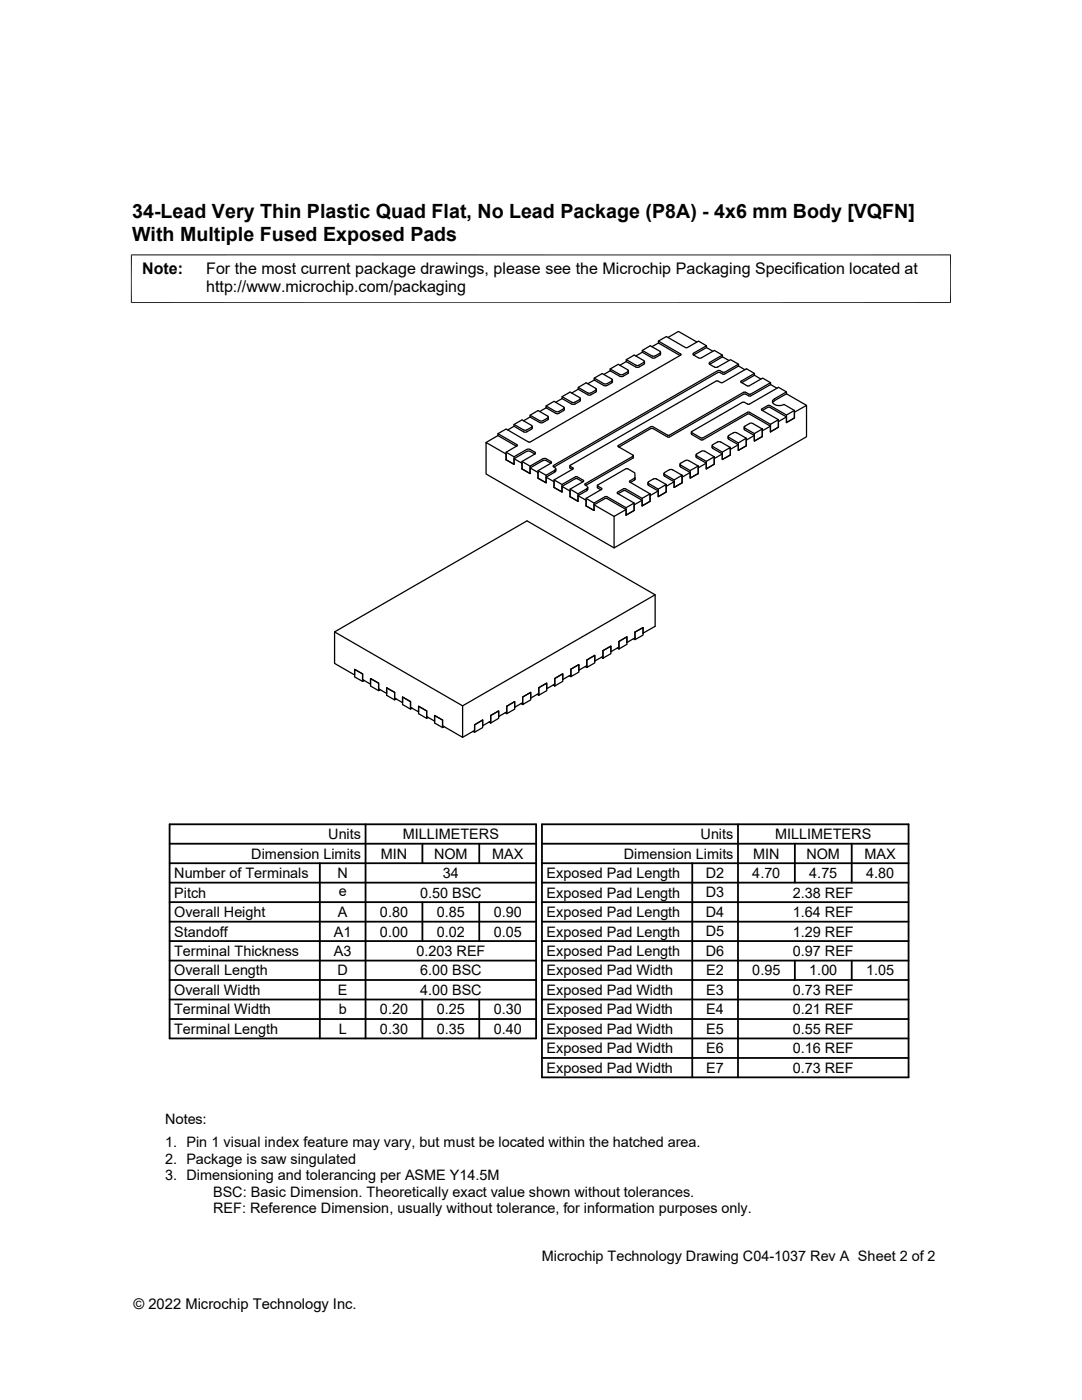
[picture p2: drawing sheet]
<svg xmlns="http://www.w3.org/2000/svg" width="216mm" height="279mm" viewBox="0 0 216 279" stroke-linecap="round" stroke-linejoin="round" font-family="sans-serif">
<g fill="none" stroke="#000" stroke-width=".25">
<path d="M112.2 79.2l2.1 1.1h.4l1.1-.8-2.1-1.2-1.5 .9v.3M112.2 79.5l1.9 1.1M112.2 79.5l-1.3 .8M115.4 77.7l2.1 1.2 1.4-.6M115.4 77.3l2.1 1.2 .4-.1 1.1-.7-2-1.3-1.6 .9v.4M115.4 77.7l-1.3 .7M115.8 79.5l-.1 .6M118.6 75.8l2.1 1.2 1.4-.6 .1-.6M118.6 75.5l2.1 1.1 1.4-.6 .1-.2-.1-.1M118.6 75.8l-1.3 .8M119 77.7l-.1 .5M121.8 73.6l2.1 1.2 .4-.1 1.1-.7-2-1.3-1.6 .9v.4"/>
<path d="M121.8 74l-1.3 .7M122.1 75.6l-1.9-1.1-1.6 1v.3M125 71.8l2.1 1.2 .4-.1 1.1-.7-2-1.3-1.6 .9v.4M125 72.2l1.9 1.1M125 72.2l-1.3 .7M125.4 74l-.1 .5-1.2 .7-.4-.1-1.9-1.1M126.9 73.2h.6M128.2 69.9l2.1 1.2 1.4-.6 .1-.2-.1-.2M128.2 70.3l-1.3 .7M128.5 72.7l-1 .6M128.6 72.2l-.1 .5M131.4 68.5l4.3 2.5"/>
<path d="M131.4 68.5v-.4l1.6-.9 3.8 2.2h.3M131.4 68.5l-1.3 .7M131.4 68.1l4.4 2.6M131.7 70.1l-1.9-1.1-1.6 .9v.4M131.8 70.3l-.1 .5-1.2 .7-.4-.1-1.9-1.1M133.3 67.4l2.1-1.3 3.7 2.2M135.8 70.7v.2M135.8 70.9l-30 17.3h-.3l-4.5-2.6-1.6 1v.3M138.4 70.8l.9 .6 .5 .1 2.7-1.6 1.6 1M141 69.4v-.4l-2.7 1.5 .1 .3M141 69l-1.6-.9-2.2 1.3M141 69.4l-2.6 1.4"/>
<path d="M141 69.4l1.2 .7M141.6 72.7l-.1-.3 2.6-1.5v.3l-2.5 1.5 1 .6M142.6 73.2h.6M144.1 71.2l1.4 .7M147.4 72.7l-1.6-.9-2.6 1.5M147.4 73v-.3l-2.9 1.6-1.2-.3-32.9 18.9M147.4 73l-2.9 1.7-1.2-.4-32.7 18.9M147.4 73l1.2 .8M147.9 76.3l1.2 .7h.4M147.9 76.1v.2M148.4 78.3l-14.8 8.5M148.4 78.3h.4"/>
<path d="M148.8 78.7h-.4l-14.8 8.5M148.8 78.7l.6 .3M148.8 78.3l.6 .4M149.4 79h.4M149.4 78.7h.4M150.5 74.9v-.4l-1.6-.9-4.7 2.7-1.3-.2-29.1 16.8M150.5 74.9l-2.5 1.5M150.5 74.5l-2.6 1.6M150.5 74.9l1.3 .7M153.8 76.8v-.4l-4 2.3M153.8 76.4l-1.6-.9-2.7 1.5M153.8 76.8l-4 2.2"/>
<path d="M153.8 76.8l1.2 .7M154.5 80l-.3 .3M154.5 79.6a.61 .61 0 0 0-.4 .7 .61 .61 0 0 0 .6 .5l.9 .1 .8-.2M156.9 78.6v-.4l-1.6-.9-5.8 3.3M156.9 78.6l-2.4 1.4M156.9 78.2l-2.4 1.4M156.9 78.6l4 2.3M99.4 86.6l3.8 2.2M99.4 86.9l3.6 2.1M99.4 86.9l-2.4 1.4M101 91.8v-1.2l-4-2.3v6.3l25.5 14.7M101 90.3l1.6 .9"/>
<path d="M102.6 84.7l2.1 1.2 .4-.1 1.1-.7-2-1.3-1.6 .9v.4M102.6 85.1l1.9 1.1M102.6 85.1l-1.3 .7M102.6 91.5l1.6 1v1.1M103.1 88.8l.1 .1-2.2 1.4v1.5M104.2 92.1l1.6 .9M104.5 86.2h.6M105.1 90.1l-2.5 1.4v1.2l-1.6-.9M105.1 89.7l-2.5 1.5v1.5l-1.6-.9M105.1 90.1h.7M105.1 89.7l.5-.1 1.1 .6 .1 .2-.1 .2M105.8 90.1l.9 .5"/>
<path d="M105.8 83.2l2.1 1.2 1.4-.6 .1-.6M105.8 82.9l2.1 1.1h.4l1.1-.8-2-1.3-1.6 1v.3M105.8 93.4l1.6 .9v1.1M105.8 83.2l-1.3 .8M106.1 85.6l-1 .6M106.2 85.1l-.1 .5M106.7 90.6l-2.5 1.5v1.5M107.4 93.9l1.6 .9M108.3 91.5l-2.5 1.5v1.5l-1.6-.9M108.3 91.9l-2.5 1.5v1.1l-1.6-.9M108.3 91.9h.7M108.3 91.6h.7"/>
<path d="M109 81l2.1 1.2 .4-.1 1.1-.7-2-1.3-1.6 .9v.4M109 91.5l.9 .6M109 91.9l.9 .6M109 95.2l1.6 .9v1.2M109 81.4l-1.3 .7M109.9 92.1l.1 .2-.1 .2M109.9 92.5l-2.5 1.4v1.5M110.4 92.9v.2l.5 .5M110.6 95.8l1.5 .9M110.7 94.2v-.3l-1.7 .9v1.6l-1.6-1M110.7 93.9l.2-.3v.4l-.2 .2-1.7 1v1.2l-1.6-1M112.1 97.1l1.6 .9v1.1"/>
<path d="M112.6 81.4l-.1 .5-1.2 .7-.4-.1-1.9-1.1M113.7 93v.3M113.7 93.3l.1 .2M113.7 97.6l1.6 1M113.8 93.1l.5 .3M113.8 93.5l.4 .2M113.8 92.9v.2M114.1 80.6h.6M114.3 93.4v.2M114.3 93.6l-3.7 2.2v1.5M114.8 95.5l-2.7 1.6v1.1l-1.5-.9M114.8 95.2l-2.7 1.5v1.5l-1.5-.9"/>
<path d="M114.8 95.5h.4l1.1 .7M114.8 95.2h.4l1.2 .7M115.3 98.9l1.6 .9v1.2M115.7 80.1l-1 .5M116.4 95.9v.2M116.4 96.1l-2.7 1.5v1.5M116.9 99.5l1.6 .9M117.1 97.9v-.4l-1.8 1.1v1.5l-1.6-1M117.1 97.5l.2-.2v.3l-.2 .3-1.8 1v1.2l-1.6-1M119.2 96.9v.4M119.2 97.3l.7 .4M120.7 99.5l-2.2 1.3v1.1l-1.6-.9"/>
<path d="M120.7 99.1l-2.2 1.3v1.5l-1.6-.9M120.8 99.5h.3M120.8 99.1h.3M121.1 99.5l3.8 2.2v1.1M121.1 99.1l3.8 2.2v1.5M123.2 98.3v.2l3.3 1.9v1.5l-1.6 .9M124.4 97.9l-1.1 .6M124.4 97.5l-1.2 .7M124.4 97.9h.4M124.4 97.6h.4M124.8 97.9l3.3 1.9v1.2l1.6-.9v-1.2l1.6-.9M124.8 97.5l3.3 2"/>
<path d="M124.9 93.6l-5.7 3.2 .9 .8-3.2 1.9v1.5M124.9 93.6h.4l1.3 .7 .1 1M125.7 96.2l4 2.4v1.5l-1.6 .9v-1.5l1.6-.9M125.7 96v.2M126.3 90.8v.2M126.3 91.1l-9.6 5.5 .6 .7M126.3 91.4l-9.4 5.5M126.4 91.3l-.1 .1M126.4 90.9v.4M126.6 95.8v-.4l-.9 .6M126.6 95.4l.1-.1-.1 .5-.8 .5M128.1 99.8l-1.6 1v1.1l-1.6 .9"/>
<path d="M129.4 96.2l-.1 .3 2 1.1M129.9 85.5l-6.4 3.7M129.9 85.5h.3M130.3 85.5l2.9 1.7M130.4 95.6h.6M130.4 95.6l-1 .5M131 95.6l1.9 1.1v1.5l-1.6 .9v-1.5l1.6-.9M132.5 94.5v.3M132.6 94.3l-.1 .3 2 1.2M133.2 86.8l-3-1.6-.2-.1-6.7 3.9 .1 .1 2.9 1.7M133.2 87.2h.4M133.2 86.8h.4"/>
<path d="M133.6 93.7l-1 .6M133.6 93.8h.6M134.2 93.7l1.9 1.1v1.6l-1.6 .9v-1.5l1.6-1M134.5 96.1l-1.6 1v1.1l-1.6 .9v-1.1l-1.9-1.2-.1-.5M135.8 92.8l1.9 1.1M136.8 91.9h.6M136.8 91.9l-1.1 .6 .1 .3M137.4 91.9l1.9 1.1v1.5l-1.6 .9v-1.5l1.6-.9M137.7 94.3l-1.6 .9v1.2l-1.6 .9v-1.2l-2-1.3M137.9 86.2v.4M138 86.6l1.9 1.2h.3M139 91l-.1-.2 .1-.2 1.4-.6 2.1 1.2v1.4l-1.6 1v-1.5l1.6-.9"/>
<path d="M139 91l1.9 1.1M140.9 92.4l-1.6 1v1.1l-1.6 .9v-1.1l-1.9-1.1-.1-.6M142.2 88.8v.3l1.9 1.1M143.2 88.2l-1 .6M143.2 88.2h.6M143.8 88.2l1.9 1.1v1.5l-1.6 .9v-1.5l1.6-.9M144.1 90.6l-1.6 .9v1.1l-1.6 1v-1.2l-1.9-1.1-.1-.5M145.4 86.9v.3l1.9 1.2M146.3 86.4l-.9 .5M146.3 86.4h.7M147 86.4l1.9 1.1v1.5l-1.6 .9v-1.5l1.6-.9M147.3 88.8l-1.6 .9v1.1l-1.6 .9v-1.1l-1.9-1.1-.1-.6"/>
<path d="M148.6 85.4l1.9 1.1M148.6 85.4l-.1-.3 1.1-.6 .4-.1 2.1 1.2v1.5l-1.6 .9v-1.5l1.6-.9M149.2 80.6l-.7-.3h-.3l-10.2 5.9v.1l1.9 1.1h.3M149.2 82.6l-8.9 5.2M149.2 82.3l-8.9 5.1M149.2 82.6h.3M149.2 82.3h.3M149.2 80.6h.3M149.5 82.6l4.2 2.4v1.2M149.5 82.3l4.2 2.4v1.5M150.5 86.9l-1.6 .9v1.2l-1.6 .9v-1.1l-1.9-1.1-.1-.6M152 81.6l1.2-.7h.4l3.3 1.9v1.5"/>
<path d="M152 81.6v.3l3.3 1.9v1.5l-1.6 .9M152.1 81.9l1.1-.6h.4l3.3 1.9v1.1M153.7 85l-1.6 1v1.1l-1.6 .9v-1.1l-1.9-1.1-.1-.6M155.3 83.8l-1.6 .9M156.5 80.7l2 1.2v1.5l-1.6 .9M156.9 84.3l1.6-.9v-1.1l2.4-1.4v6.3l-38.4 22.1v-6.2l2.4-1.4M156.9 83.2l-1.6 .9v1.2l-1.6 .9M158.5 81.9l-1.6 .9M118.5 100.8l4 2.3M126.5 100.4l-1.6 .9M130.7 118.7v6.3l-2.4 1.4v-1.2l-1.6 1M66.8 126.1l25.5 14.8v6.3l-4-2.4v-1.1"/>
<path d="M72.3 134.5l-1.5-.9v1.1l-4-2.3v-6.3l38.4-22.2 25.5 14.8-38.4 22.2M72.3 134.5v1.1l1.6 .9v-1.1l1.6 .9M72.3 134.5v1.5l.4-.2M72.3 134.5l-1.5-.9v1.5l1.5 .9M75.5 136.3v1.2l1.7 .9v-1.1l1.5 .9M75.5 136.3l-1.6-.9v1.5l1.6 .9M75.5 136.3v1.5l.4-.2M78.7 138.2v1.1l1.6 .9v-1.1l1.6 .9M78.7 138.2v1.5l.4-.2M78.7 138.2l-1.5-.9v1.5l1.5 .9M107.2 138.6l.3 .1v-1.5l1.6-.9v1.5l-1.6 .9M110.4 136.7l.3 .2v-1.5l1.6-.9v1.5l-1.6 .9"/>
<path d="M113.6 134.9l.3 .1v-1.5l1.6-.9v1.5l-1.6 .9M116.8 133l.3 .2v-1.5l1.6-.9v1.5l-1.6 .9M120 131.2l.3 .2v-1.5l1.6-1v1.6l-1.6 .9M123.2 129.3l.3 .2v-1.5l1.6-.9v1.5l-1.6 .9M126.4 127.5l.3 .2v-1.5l1.6-1v1.5l-1.6 1M126.7 126.2v1.1l-1.6 .9v-1.1l-1.6 .9v1.1l-1.6 1v-1.2l-1.6 1v1.1l-1.6 .9v-1.1l-1.6 .9v1.1l-1.6 1v-1.2l-1.6 .9v1.2l-1.6 .9v-1.1l-1.6 .9v1.1l-1.6 1v-1.2l-1.6 .9v1.2l-1.6 .9v-1.1l-1.6 .9v1.1l-1.6 1v-1.2l-1.6 .9v1.2l-1.6 .9v-1.1l-1.6 .9v1.1l-1.6 .9v-1.1M126.7 126.2h.1M81.9 140v1.2l1.6 .9v-1.2l1.6 1M81.9 140l-1.6-.9v1.5l1.6 .9M81.9 140v1.5l.4-.2M85.1 141.9v1.1l1.6 .9v-1.1l1.6 .9M85.1 141.9v1.5l.3-.2"/>
<path d="M85.1 141.9l-1.6-1v1.5l1.6 1M88.3 143.7v1.5l.3-.2M88.3 143.7l-1.6-.9v1.5l1.6 .9M96.3 143.7l-1.6 1v1.1l-2.4 1.4M96.3 143.7v1.5l-1.6 .9M96.3 143.7l-1.6 1v1.4l-.3-.1M97.6 144.1l.3 .2v-1.5l1.6-.9v1.5l-1.6 .9M100.8 142.3l.3 .1v-1.5l1.6-.9v1.5l-1.6 .9M104 140.4l.3 .2v-1.5l1.6-.9v1.5l-1.6 .9"/>
</g>
<path d="M26.1 50.9h163.7M26.2 50.8v9.7M189.7 50.8v9.7M26.1 60.4h163.7" fill="none" stroke="#000" stroke-width=".2"/>
<g fill="none" stroke="#000" stroke-width=".36">
<path d="M33.8 176.1h73.2M33.8 172.3h73.2M33.8 168.4h73.2M33.8 164.5h73.2v42.7h-73.2zM63.8 172.3v34.9M72.9 164.5v42.7M84.3 168.4v3.9M95.6 168.4v3.9M108.1 176.1h73.2M108.1 172.3h73.2M108.1 168.4h73.2M108.1 164.5h73.2v50.5h-73.2z"/>
<path d="M138.1 172.3v42.7M147.3 164.5v50.5M158.6 168.4v7.7M169.9 168.4v7.7M33.8 183.9h73.2M33.8 180h73.2M33.8 195.6h73.2M33.8 191.7h73.2M33.8 187.8h73.2M33.8 199.5h73.2M84.3 180v7.8M84.3 199.5v7.7"/>
<path d="M95.6 180v7.8M95.6 199.5v7.7M108.1 183.9h73.2M108.1 180h73.2M108.1 195.6h73.2M108.1 191.7h73.2M108.1 187.8h73.2M108.1 199.5h73.2M158.6 191.7v3.9M169.9 191.7v3.9M33.8 203.4h73.2M108.1 203.4h73.2"/>
<path d="M108.1 207.2h73.2M108.1 211.1h73.2"/>
</g>
<g font-size="3.9">
<text x="26.4" y="43.5">34-Lead Very Thin Plastic Quad Flat, No Lead Package (P8A) - 4x6 mm Body [VQFN]</text>
<text x="26.4" y="48">With Multiple Fused Exposed Pads</text>
</g>
<g font-size="3.2">
<text x="28.4" y="54.6">Note:</text>
<text x="41.1" y="58.3">http://www.microchip.com/packaging</text>
<text x="41.1" y="54.6">For the most current package drawings, please see the Microchip Packaging Specification located at</text>
</g>
<g font-size="2.9">
<text x="65.5" y="167.5">Units</text>
<text x="80.4" y="167.5">MILLIMETERS</text>
<text x="139.8" y="167.5">Units</text>
<text x="154.7" y="167.5">MILLIMETERS</text>
<text x="50.1" y="171.4">Dimension Limits</text>
<text x="76" y="171.4">MIN</text>
<text x="86.6" y="171.4">NOM</text>
<text x="98.2" y="171.4">MAX</text>
<text x="124.5" y="171.4">Dimension Limits</text>
<text x="150.3" y="171.4">MIN</text>
<text x="160.9" y="171.4">NOM</text>
<text x="172.5" y="171.4">MAX</text>
<text x="34.8" y="175.2">Number of Terminals</text>
<text x="34.8" y="179.1">Pitch</text>
<text x="67.4" y="175.2">N</text>
<text x="67.6" y="178.8">e</text>
<text x="83.8" y="179.1">0.50 BSC</text>
<text x="88.4" y="175.2">34</text>
<text x="109.1" y="179.1">Exposed Pad Length</text>
<text x="109.1" y="175.2">Exposed Pad Length</text>
<text x="140.8" y="175.2">D2</text>
<text x="140.8" y="179.1">D3</text>
<text x="150.1" y="175.2">4.70</text>
<text x="158.2" y="179.1">2.38 REF</text>
<text x="161.5" y="175.2">4.75</text>
<text x="172.8" y="175.2">4.80</text>
<text x="34.8" y="183">Overall Height</text>
<text x="67.4" y="183">A</text>
<text x="75.8" y="183">0.80</text>
<text x="87.2" y="183">0.85</text>
<text x="98.5" y="183">0.90</text>
<text x="109.1" y="183">Exposed Pad Length</text>
<text x="140.8" y="183">D4</text>
<text x="158.2" y="183">1.64 REF</text>
<text x="34.8" y="190.8">Terminal Thickness</text>
<text x="34.8" y="186.9">Standoff</text>
<text x="66.6" y="186.9">A1</text>
<text x="66.6" y="190.8">A3</text>
<text x="75.8" y="186.9">0.00</text>
<text x="83.1" y="190.8">0.203 REF</text>
<text x="87.2" y="186.9">0.02</text>
<text x="98.5" y="186.9">0.05</text>
<text x="109.1" y="186.9">Exposed Pad Length</text>
<text x="109.1" y="190.8">Exposed Pad Length</text>
<text x="140.8" y="186.9">D5</text>
<text x="140.8" y="190.8">D6</text>
<text x="158.2" y="186.9">1.29 REF</text>
<text x="158.2" y="190.8">0.97 REF</text>
<text x="34.8" y="194.7">Overall Length</text>
<text x="67.3" y="194.7">D</text>
<text x="83.8" y="194.7">6.00 BSC</text>
<text x="109.1" y="194.7">Exposed Pad Width</text>
<text x="140.9" y="194.7">E2</text>
<text x="150.1" y="194.7">0.95</text>
<text x="161.5" y="194.7">1.00</text>
<text x="172.8" y="194.7">1.05</text>
<text x="34.8" y="202.4">Terminal Width</text>
<text x="34.8" y="198.6">Overall Width</text>
<text x="67.4" y="198.6">E</text>
<text x="67.6" y="202.4">b</text>
<text x="75.8" y="202.4">0.20</text>
<text x="83.8" y="198.6">4.00 BSC</text>
<text x="87.2" y="202.4">0.25</text>
<text x="98.5" y="202.4">0.30</text>
<text x="109.1" y="198.6">Exposed Pad Width</text>
<text x="109.1" y="202.4">Exposed Pad Width</text>
<text x="140.9" y="202.4">E4</text>
<text x="140.9" y="198.5">E3</text>
<text x="158.2" y="202.4">0.21 REF</text>
<text x="158.2" y="198.6">0.73 REF</text>
<text x="34.8" y="206.3">Terminal Length</text>
<text x="67.6" y="206.3">L</text>
<text x="75.8" y="206.3">0.30</text>
<text x="87.2" y="206.3">0.35</text>
<text x="98.5" y="206.3">0.40</text>
<text x="109.1" y="206.3">Exposed Pad Width</text>
<text x="140.9" y="206.3">E5</text>
<text x="158.2" y="206.3">0.55 REF</text>
<text x="109.1" y="210.2">Exposed Pad Width</text>
<text x="109.1" y="214.1">Exposed Pad Width</text>
<text x="140.9" y="214.1">E7</text>
<text x="140.9" y="210.2">E6</text>
<text x="158.2" y="214.1">0.73 REF</text>
<text x="158.2" y="210.2">0.16 REF</text>
<text x="32.9" y="224.3">Notes:</text>
<text x="32.9" y="228.9">1. Pin 1 visual index feature may vary, but must be located within the hatched area.</text>
<text x="32.9" y="232.2">2. Package is saw singulated</text>
<text x="32.9" y="235.5">3. Dimensioning and tolerancing per ASME Y14.5M</text>
<text x="42.5" y="238.8">BSC: Basic Dimension. Theoretically exact value shown without tolerances.</text>
<text x="42.5" y="242.2">REF: Reference Dimension, usually without tolerance, for information purposes only.</text>
<text x="108.1" y="251.7">Microchip Technology Drawing C04-1037 Rev A Sheet 2 of 2</text>
<text x="26.6" y="261.3">© 2022 Microchip Technology Inc.</text>
</g>
</svg>
